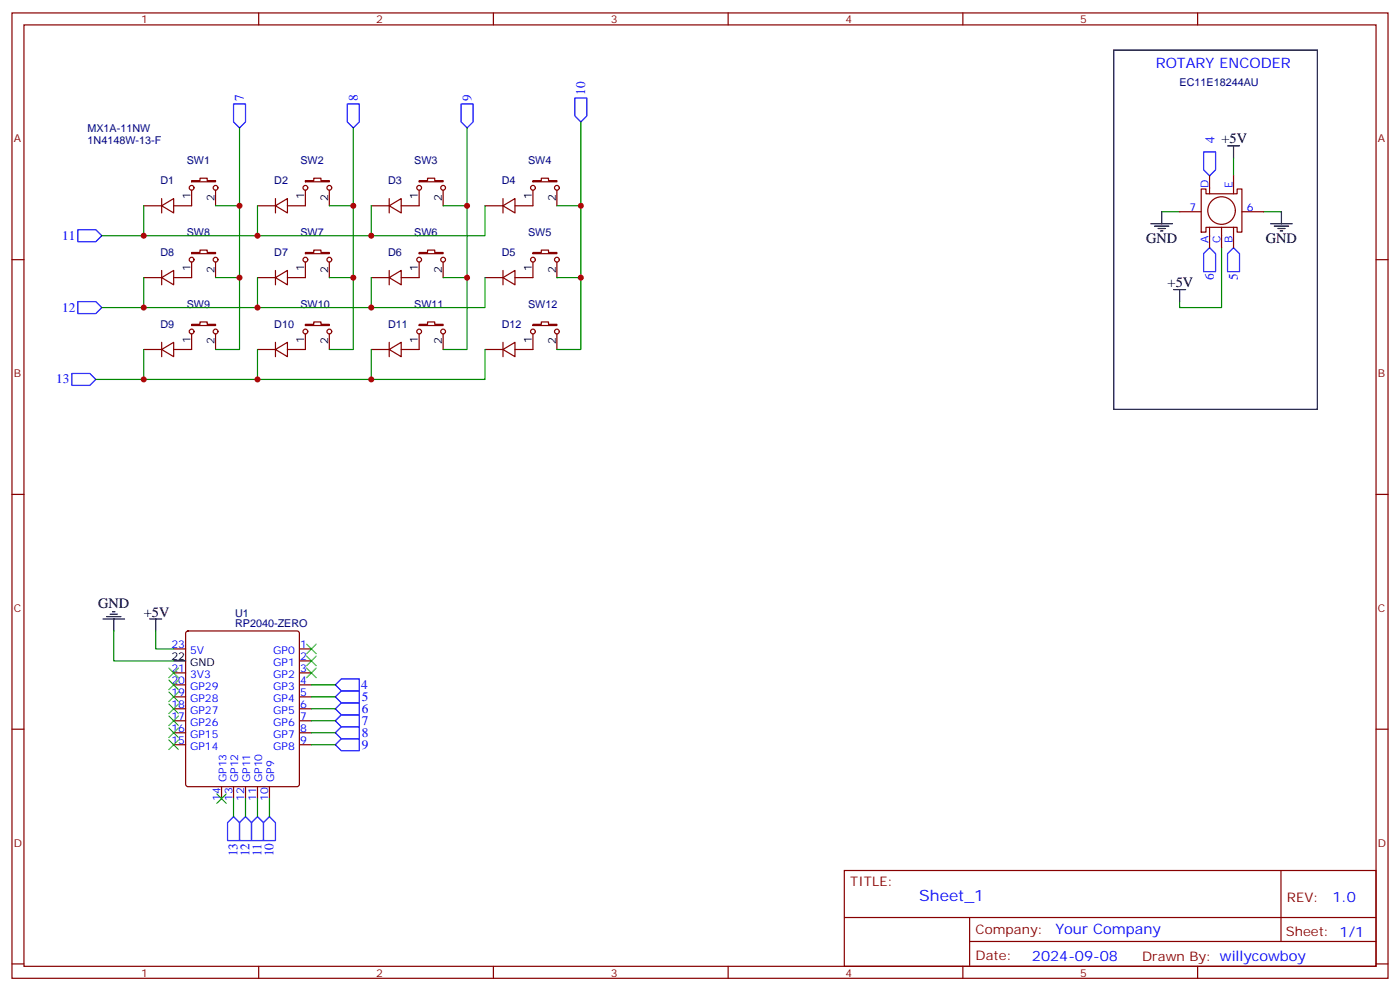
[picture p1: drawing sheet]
<svg xmlns="http://www.w3.org/2000/svg" width="412mm" height="292mm" viewBox="0 0 412 292" stroke-linecap="round" stroke-linejoin="round" font-family="sans-serif">
<g fill="none" stroke="#870000" stroke-width=".35">
<path d="M3.5 3.8h405.4v284.3h-405.4zM7.1 7.3h398.2v277.3h-398.2zM76.2 3.8v3.5M145.3 3.8v3.5M214.5 3.8v3.5M283.6 3.8v3.5M352.8 3.8v3.5M47.6 58.5v4.2M56.4 53.2h2.5v-.7h2.1v.7h2.5v.4h-7.1zM56.4 56v4.6h-5.2M63.5 56v4.6M81.1 58.5v4.2"/>
<path d="M90 53.2h2.4v-.7h2.1v.7h2.5v.4h-7zM90 56v4.6h-5.3M97 56v4.6M114.7 58.5v4.2M123.5 53.2h2.4v-.7h2.2v.7h2.4v.4h-7zM123.5 56v4.6h-5.3M130.5 56v4.6M148.2 58.5v4.2M157 53.2h2.5v-.7h2.1v.7h2.4v.4h-7zM157 56v4.6h-5.3M164 56v4.6M353.8 55.7h1.4v1.4h9.2v-1.4h1.4v12.7h-1.4v-1.4h-9.2v1.4h-1.4z"/>
<path d="M356.3 51.8v5.3M363.4 51.8v5.3M3.5 76.5h3.6M42.3 60.6h5.3M47.6 60.6l3.6-2.1v4.2zM47.6 79.7v4.2M56.4 74.4h2.5v-.7h2.1v.7h2.5v.3h-7.1zM56.4 77.2v4.6h-5.2M63.5 77.2v4.6M75.8 60.6h5.3M81.1 60.6l3.6-2.1v4.2zM81.1 79.7v4.2"/>
<path d="M90 74.4h2.4v-.7h2.1v.7h2.5v.3h-7zM90 77.2v4.6h-5.3M97 77.2v4.6M109.4 60.6h5.3M114.7 60.6l3.5-2.1v4.2zM114.7 79.7v4.2M123.5 74.4h2.4v-.7h2.2v.7h2.4v.3h-7zM123.5 77.2v4.6h-5.3M130.5 77.2v4.6M142.9 60.6h5.3M148.2 60.6l3.5-2.1v4.2zM148.2 79.7v4.2"/>
<path d="M157 74.4h2.5v-.7h2.1v.7h2.4v.3h-7zM157 77.2v4.6h-5.3M164 77.2v4.6M347.5 62.4h6.3M356.3 67v6M359.8 67v6M363.4 67v6M365.8 62.4h6.4M405.3 76.5h3.6M42.3 81.8h5.3M47.6 81.8l3.6-2.1v4.2zM56.4 95.5h2.5v-.7h2.1v.7h2.5v.4h-7.1z"/>
<path d="M56.4 98.4v4.5h-5.2M63.5 98.4v4.5M75.8 81.8h5.3M81.1 81.8l3.6-2.1v4.2zM90 95.5h2.4v-.7h2.1v.7h2.5v.4h-7zM90 98.4v4.5h-5.3M97 98.4v4.5M109.4 81.8h5.3M114.7 81.8l3.5-2.1v4.2zM123.5 95.5h2.4v-.7h2.2v.7h2.4v.4h-7zM123.5 98.4v4.5h-5.3M130.5 98.4v4.5"/>
<path d="M142.9 81.8h5.3M148.2 81.8l3.5-2.1v4.2zM157 95.5h2.5v-.7h2.1v.7h2.4v.4h-7zM157 98.4v4.5h-5.3M164 98.4v4.5M42.3 102.9h5.3M47.6 102.9l3.6-2.1v4.3zM47.6 100.8v4.3M75.8 102.9h5.3M81.1 102.9l3.6-2.1v4.3zM81.1 100.8v4.3M109.4 102.9h5.3"/>
<path d="M114.7 102.9l3.5-2.1v4.3zM114.7 100.8v4.3M142.9 102.9h5.3M148.2 102.9l3.5-2.1v4.3zM148.2 100.8v4.3M3.5 145.6h3.6M405.3 145.6h3.6M51.2 191.1h3.5M51.2 198.2h3.5M54.9 186l.5-.2h32.1l.5 .2 .2 .5v44.5l-.2 .5-.5 .2h-32.1l-.5-.2-.2-.5v-44.5zM88.2 191.1h3.5M88.2 194.7h3.5"/>
<path d="M88.2 198.2h3.5M3.5 214.8h3.6M51.2 201.7h3.5M51.2 205.2h3.5M51.2 208.8h3.5M51.2 212.3h3.5M51.2 215.8h3.5M51.2 219.4h3.5M88.2 201.7h3.5M88.2 205.2h3.5M88.2 208.8h3.5M88.2 212.3h3.5"/>
<path d="M88.2 215.8h3.5M88.2 219.4h3.5M405.3 214.8h3.6M65.3 231.7v3.5M68.8 231.7v3.5M72.3 231.7v3.5M75.8 231.7v3.5M79.4 231.7v3.5M248.7 256.4h156.6v28.2h-156.6zM377.3 256.4v20.9M248.7 270.2h156.5M285.6 277.3h119.6"/>
<path d="M285.6 270.2v14.2M3.5 283.9h3.6M76.2 284.6v3.5M145.3 284.6v3.5M214.5 284.6v3.5M283.6 284.6v3.5M352.8 284.6v3.5M405.3 283.9h3.6"/>
<circle cx="56.4" cy="55.3" r=".71"/>
<circle cx="63.5" cy="55.3" r=".71"/>
<circle cx="90" cy="55.3" r=".71"/>
<circle cx="97" cy="55.3" r=".71"/>
<circle cx="123.5" cy="55.3" r=".71"/>
<circle cx="130.5" cy="55.3" r=".71"/>
<circle cx="157" cy="55.3" r=".71"/>
<circle cx="164" cy="55.3" r=".71"/>
<circle cx="56.4" cy="76.5" r=".71"/>
<circle cx="63.5" cy="76.5" r=".71"/>
<circle cx="90" cy="76.5" r=".71"/>
<circle cx="97" cy="76.5" r=".71"/>
<circle cx="123.5" cy="76.5" r=".71"/>
<circle cx="130.5" cy="76.5" r=".71"/>
<circle cx="157" cy="76.5" r=".71"/>
<circle cx="164" cy="76.5" r=".71"/>
<circle cx="359.8" cy="62" r="4.1"/>
<circle cx="56.4" cy="97.6" r=".71"/>
<circle cx="63.5" cy="97.6" r=".71"/>
<circle cx="90" cy="97.6" r=".71"/>
<circle cx="97" cy="97.6" r=".71"/>
<circle cx="123.5" cy="97.6" r=".71"/>
<circle cx="130.5" cy="97.6" r=".71"/>
<circle cx="157" cy="97.6" r=".71"/>
<circle cx="164" cy="97.6" r=".71"/>
</g>
<g fill="none" stroke="#00f" stroke-width=".35">
<path d="M68.8 30.6h3.5v5.3l-1.7 1.8-1.8-1.8zM102.3 30.6h3.5v5.3l-1.7 1.8-1.8-1.8zM135.8 30.6h3.5v5.3l-1.7 1.8-1.8-1.8zM169.3 28.9h3.6v5.2l-1.8 1.8-1.8-1.8zM354.5 44.7h3.6v5.3l-1.8 1.8-1.8-1.8zM22.9 67.7h5.3l1.8 1.7-1.8 1.8h-5.3zM356.3 73l1.8 1.7v5.3h-3.6v-5.3zM363.4 73l1.7 1.7v5.3h-3.5v-5.3zM22.9 88.8h5.3l1.8 1.8-1.8 1.8h-5.3zM21.2 110h5.3l1.7 1.8-1.7 1.7h-5.3zM98.8 201.7l1.7-1.7h5.3v3.5h-5.3zM98.8 205.2l1.7-1.7h5.3v3.5h-5.3z"/>
<path d="M98.8 208.8l1.7-1.8h5.3v3.5h-5.3zM98.8 212.3l1.7-1.8h5.3v3.6h-5.3zM98.8 215.8l1.7-1.7h5.3v3.5h-5.3zM98.8 219.4l1.7-1.8h5.3v3.5h-5.3zM68.8 240.5l1.8 1.8v5.3h-3.6v-5.3zM72.3 240.5l1.8 1.8v5.3h-3.5v-5.3zM75.8 240.5l1.8 1.8v5.3h-3.5v-5.3zM79.4 240.5l1.7 1.8v5.3h-3.5v-5.3z"/>
</g>
<g fill="none" stroke="#008700" stroke-width=".35">
<path d="M70.6 37.7v65.2h-7.1M104.1 37.7v65.2h-7.1M137.6 37.7v65.2h-7.1M171.1 35.9v67h-7.1M363.4 46.5v5.3M42.3 60.6v8.8M63.5 60.6h7.1M75.8 60.6v8.8M97 60.6h7.1M109.4 60.6v8.8M130.5 60.6h7.1M142.9 60.6v8.8h-112.9"/>
<path d="M164 60.6h7.1M342.2 62.4h5.3M359.8 73v17.6h-12.3v-1.8M372.2 62.4h5.3M42.3 81.8v8.8M63.5 81.8h7.1M75.8 81.8v8.8M97 81.8h7.1M109.4 81.8v8.8M130.5 81.8h7.1M142.9 81.8v8.8h-112.9M164 81.8h7.1"/>
<path d="M42.3 102.9v8.9M75.8 102.9v8.9M109.4 102.9v8.9M142.9 102.9v8.9h-114.7M33.5 185.8v8.9h17.7M45.9 185.8v5.3h5.3M91.7 201.7h7.1M91.7 205.2h7.1M91.7 208.8h7.1M91.7 212.3h7.1M91.7 215.8h7.1M91.7 219.4h7.1"/>
<path d="M68.8 235.2v5.3M72.3 235.2v5.3M75.8 235.2v5.3M79.4 235.2v5.3"/>
</g>
<g fill="none" stroke="#000" stroke-width=".35">
<path d="M328.1 14.7h60v105.9h-60zM361.6 43h3.5M363.4 43v3.5M339 65.9h6.4M340.1 66.6h4.2M341.1 67.3h2.2M341.8 68h.7M342.2 62.4v3.5M374.3 65.9h6.3M375.4 66.6h4.2M376.4 67.3h2.1M377.1 68h.7"/>
<path d="M377.5 62.4v3.5M345.7 85.3h3.5M347.5 85.3v3.5M30.3 182.3h6.4M31.4 181.6h4.2M32.5 180.9h2.1M33.2 180.2h.7M33.5 182.3v3.5M44.1 182.3h3.5M45.9 182.3v3.5M51.2 194.7h3.5"/>
</g>
<g fill="none" stroke="#3c3" stroke-width=".35">
<path d="M49.7 196.8l2.9 2.8M52.6 196.8l-2.9 2.8M90.3 189.7l2.8 2.8M90.3 193.3l2.8 2.8M90.3 196.8l2.8 2.8M93.1 189.7l-2.8 2.8M93.1 193.3l-2.8 2.8M93.1 196.8l-2.8 2.8M49.7 200.3l2.9 2.8M49.7 203.8l2.9 2.9M49.7 207.4l2.9 2.8M49.7 210.9l2.9 2.8"/>
<path d="M49.7 214.4l2.9 2.8M49.7 217.9l2.9 2.9M52.6 200.3l-2.9 2.8M52.6 203.8l-2.9 2.9M52.6 207.4l-2.9 2.8M52.6 210.9l-2.9 2.8M52.6 214.4l-2.9 2.8M52.6 217.9l-2.9 2.9M63.9 233.8l2.8 2.8M66.7 233.8l-2.8 2.8"/>
</g>
<g fill="#c00">
<circle cx="109.4" cy="69.4" r=".88"/>
<circle cx="75.8" cy="69.4" r=".88"/>
<circle cx="42.3" cy="69.4" r=".88"/>
<circle cx="109.4" cy="90.6" r=".88"/>
<circle cx="75.8" cy="90.6" r=".88"/>
<circle cx="42.3" cy="90.6" r=".88"/>
<circle cx="109.4" cy="111.8" r=".88"/>
<circle cx="75.8" cy="111.8" r=".88"/>
<circle cx="42.3" cy="111.8" r=".88"/>
<circle cx="70.6" cy="81.8" r=".88"/>
<circle cx="70.6" cy="60.6" r=".88"/>
<circle cx="104.1" cy="81.8" r=".88"/>
<circle cx="104.1" cy="60.6" r=".88"/>
<circle cx="137.6" cy="81.8" r=".88"/>
<circle cx="137.6" cy="60.6" r=".88"/>
<circle cx="171.1" cy="81.8" r=".88"/>
<circle cx="171.1" cy="60.6" r=".88"/>
</g>
<text font-size="4.6" fill="#00f" x="270.8" y="265.4">Sheet_1</text>
<g font-size="4.2" fill="#00f">
<text x="340.4" y="20">ROTARY ENCODER</text>
<text x="392.5" y="265.7">1.0</text>
<text x="310.9" y="275.2">Your Company</text>
<text x="304" y="283">2024-09-08</text>
</g>
<g font-size="4.2">
<text x="359.8" y="42.3">+5V</text>
<text x="337.6" y="71.5">GND</text>
<text x="372.9" y="71.5">GND</text>
<text x="344" y="84.6">+5V</text>
<text x="28.9" y="179.1">GND</text>
<text x="42.3" y="181.6">+5V</text>
</g>
<g font-size="3.9" fill="#00f">
<text x="71.9" y="29.7" transform="rotate(-90 71.9 29.7)">7</text>
<text x="105.4" y="29.7" transform="rotate(-90 105.4 29.7)">8</text>
<text x="138.9" y="29.7" transform="rotate(-90 138.9 29.7)">9</text>
<text x="172.4" y="28" transform="rotate(-90 172.4 28)">10</text>
<text x="357.7" y="42.1" transform="rotate(-90 357.7 42.1)">4</text>
<text x="18.3" y="70.6">11</text>
<text x="357.5" y="82.6" transform="rotate(-90 357.5 82.6)">6</text>
<text x="364.6" y="82.6" transform="rotate(-90 364.6 82.6)">5</text>
<text x="18.3" y="91.8">12</text>
<text x="16.6" y="112.9">13</text>
<text x="106.4" y="203">4</text>
<text x="106.5" y="206.6">5</text>
<text x="106.5" y="213.6">7</text>
<text x="106.6" y="210">6</text>
<text x="106.5" y="217.1">8</text>
<text x="106.5" y="220.6">9</text>
<text x="70" y="252.2" transform="rotate(-90 70 252.2)">13</text>
<text x="73.5" y="252.2" transform="rotate(-90 73.5 252.2)">12</text>
<text x="77" y="252.2" transform="rotate(-90 77 252.2)">11</text>
<text x="80.6" y="252.2" transform="rotate(-90 80.6 252.2)">10</text>
</g>
<g font-size="3.9" fill="#800">
<text x="250.5" y="261">TITLE:</text>
<text x="379.1" y="265.7">REV:</text>
<text x="287.4" y="275.2">Company:</text>
<text x="378.7" y="275.8">Sheet: 1/1</text>
<text x="287.4" y="282.9">Date:</text>
<text x="336.4" y="282.9">Drawn By: willycowboy</text>
</g>
<g font-size="3.2" fill="#800">
<text x="41.6" y="6.8">1</text>
<text x="110.8" y="6.8">2</text>
<text x="179.9" y="6.8">3</text>
<text x="249.1" y="6.8">4</text>
<text x="318.2" y="6.8">5</text>
<text x="4.1" y="41.9">A</text>
<text x="405.9" y="41.9">A</text>
<text x="4.1" y="111.1">B</text>
<text x="405.9" y="111.1">B</text>
<text x="4.1" y="180.2">C</text>
<text x="405.9" y="180.2">C</text>
<text x="4.1" y="249.3">D</text>
<text x="405.9" y="249.3">D</text>
<text x="41.6" y="287.6">1</text>
<text x="110.8" y="287.6">2</text>
<text x="179.9" y="287.6">3</text>
<text x="249.1" y="287.6">4</text>
<text x="318.2" y="287.6">5</text>
</g>
<g font-size="3.2" fill="#000080">
<text x="347.5" y="25.3">EC11E18244AU</text>
<text x="25.8" y="38.8">MX1A-11NW</text>
<text x="25.8" y="42.4">1N4148W-13-F</text>
<text x="55" y="48.3">SW1</text>
<text x="88.5" y="48.3">SW2</text>
<text x="122" y="48.3">SW3</text>
<text x="155.5" y="48.3">SW4</text>
<text x="47.3" y="54.3">D1</text>
<text x="80.8" y="54.3">D2</text>
<text x="114.3" y="54.3">D3</text>
<text x="147.8" y="54.3">D4</text>
<text x="55" y="69.4">SW8</text>
<text x="88.5" y="69.4">SW7</text>
<text x="122" y="69.4">SW6</text>
<text x="155.5" y="69.4">SW5</text>
<text x="47.3" y="75.4">D8</text>
<text x="80.8" y="75.4">D7</text>
<text x="114.3" y="75.4">D6</text>
<text x="147.8" y="75.4">D5</text>
<text x="55" y="90.6">SW9</text>
<text x="88.5" y="90.6">SW10</text>
<text x="122" y="90.6">SW11</text>
<text x="155.5" y="90.6">SW12</text>
<text x="47.3" y="96.6">D9</text>
<text x="80.8" y="96.6">D10</text>
<text x="114.3" y="96.6">D11</text>
<text x="147.8" y="96.6">D12</text>
<text x="69.3" y="184.8">RP2040-ZERO</text>
<text x="69.3" y="181.6">U1</text>
</g>
<g font-size="3.2">
<text x="56.1" y="58.7" transform="rotate(-90 56.1 58.7)">1</text>
<text x="63.1" y="59.1" transform="rotate(-90 63.1 59.1)">2</text>
<text x="89.6" y="58.7" transform="rotate(-90 89.6 58.7)">1</text>
<text x="96.7" y="59.1" transform="rotate(-90 96.7 59.1)">2</text>
<text x="123.1" y="58.7" transform="rotate(-90 123.1 58.7)">1</text>
<text x="130.2" y="59.1" transform="rotate(-90 130.2 59.1)">2</text>
<text x="156.6" y="58.7" transform="rotate(-90 156.6 58.7)">1</text>
<text x="163.7" y="59.1" transform="rotate(-90 163.7 59.1)">2</text>
<text x="56.1" y="79.9" transform="rotate(-90 56.1 79.9)">1</text>
<text x="63.1" y="80.3" transform="rotate(-90 63.1 80.3)">2</text>
<text x="89.6" y="79.9" transform="rotate(-90 89.6 79.9)">1</text>
<text x="96.7" y="80.3" transform="rotate(-90 96.7 80.3)">2</text>
<text x="123.1" y="79.9" transform="rotate(-90 123.1 79.9)">1</text>
<text x="130.2" y="80.3" transform="rotate(-90 130.2 80.3)">2</text>
<text x="156.6" y="79.9" transform="rotate(-90 156.6 79.9)">1</text>
<text x="163.7" y="80.3" transform="rotate(-90 163.7 80.3)">2</text>
<text x="56.1" y="101.1" transform="rotate(-90 56.1 101.1)">1</text>
<text x="63.1" y="101.4" transform="rotate(-90 63.1 101.4)">2</text>
<text x="89.6" y="101.1" transform="rotate(-90 89.6 101.1)">1</text>
<text x="96.7" y="101.4" transform="rotate(-90 96.7 101.4)">2</text>
<text x="123.1" y="101.1" transform="rotate(-90 123.1 101.1)">1</text>
<text x="130.2" y="101.4" transform="rotate(-90 130.2 101.4)">2</text>
<text x="156.6" y="101.1" transform="rotate(-90 156.6 101.1)">1</text>
<text x="163.7" y="101.4" transform="rotate(-90 163.7 101.4)">2</text>
<text x="50.5" y="194.3">22</text>
<text x="56" y="196.1">GND</text>
</g>
<g font-size="3.2" fill="#00f">
<text x="356" y="55.3" transform="rotate(-90 356 55.3)">D</text>
<text x="363" y="55.3" transform="rotate(-90 363 55.3)">E</text>
<text x="350.4" y="62">7</text>
<text x="367.2" y="62">6</text>
<text x="356" y="71.6" transform="rotate(-90 356 71.6)">A</text>
<text x="359.5" y="71.6" transform="rotate(-90 359.5 71.6)">C</text>
<text x="363" y="71.6" transform="rotate(-90 363 71.6)">B</text>
<text x="50.5" y="190.8">23</text>
<text x="88.4" y="190.8">1</text>
<text x="50.5" y="197.8">21</text>
<text x="56" y="192.5">5V</text>
<text x="80.5" y="192.5">GP0</text>
<text x="80.5" y="196.1">GP1</text>
<text x="88.4" y="194.3">2</text>
<text x="88.4" y="197.8">3</text>
<text x="50.5" y="201.4">20</text>
<text x="56" y="203.1">GP29</text>
<text x="56" y="199.6">3V3</text>
<text x="80.5" y="199.6">GP2</text>
<text x="80.5" y="203.1">GP3</text>
<text x="88.4" y="201.4">4</text>
<text x="50.5" y="208.4">18</text>
<text x="50.5" y="204.9">19</text>
<text x="56" y="206.7">GP28</text>
<text x="80.5" y="206.7">GP4</text>
<text x="88.4" y="204.9">5</text>
<text x="88.4" y="208.4">6</text>
<text x="50.5" y="215.5">16</text>
<text x="50.5" y="211.9">17</text>
<text x="56" y="213.7">GP26</text>
<text x="56" y="210.2">GP27</text>
<text x="80.5" y="210.2">GP5</text>
<text x="80.5" y="213.7">GP6</text>
<text x="88.4" y="211.9">7</text>
<text x="88.4" y="215.5">8</text>
<text x="50.5" y="219">15</text>
<text x="56" y="220.8">GP14</text>
<text x="56" y="217.2">GP15</text>
<text x="80.5" y="217.2">GP7</text>
<text x="80.5" y="220.8">GP8</text>
<text x="88.4" y="219">9</text>
<text x="66.7" y="230.4" transform="rotate(-90 66.7 230.4)">GP13</text>
<text x="70.2" y="230.4" transform="rotate(-90 70.2 230.4)">GP12</text>
<text x="73.7" y="230.4" transform="rotate(-90 73.7 230.4)">GP11</text>
<text x="77.3" y="230.4" transform="rotate(-90 77.3 230.4)">GP10</text>
<text x="80.8" y="230.4" transform="rotate(-90 80.8 230.4)">GP9</text>
<text x="64.9" y="235.9" transform="rotate(-90 64.9 235.9)">14</text>
<text x="68.4" y="235.9" transform="rotate(-90 68.4 235.9)">13</text>
<text x="72" y="235.9" transform="rotate(-90 72 235.9)">12</text>
<text x="75.5" y="235.9" transform="rotate(-90 75.5 235.9)">11</text>
<text x="79" y="235.9" transform="rotate(-90 79 235.9)">10</text>
</g>
</svg>
